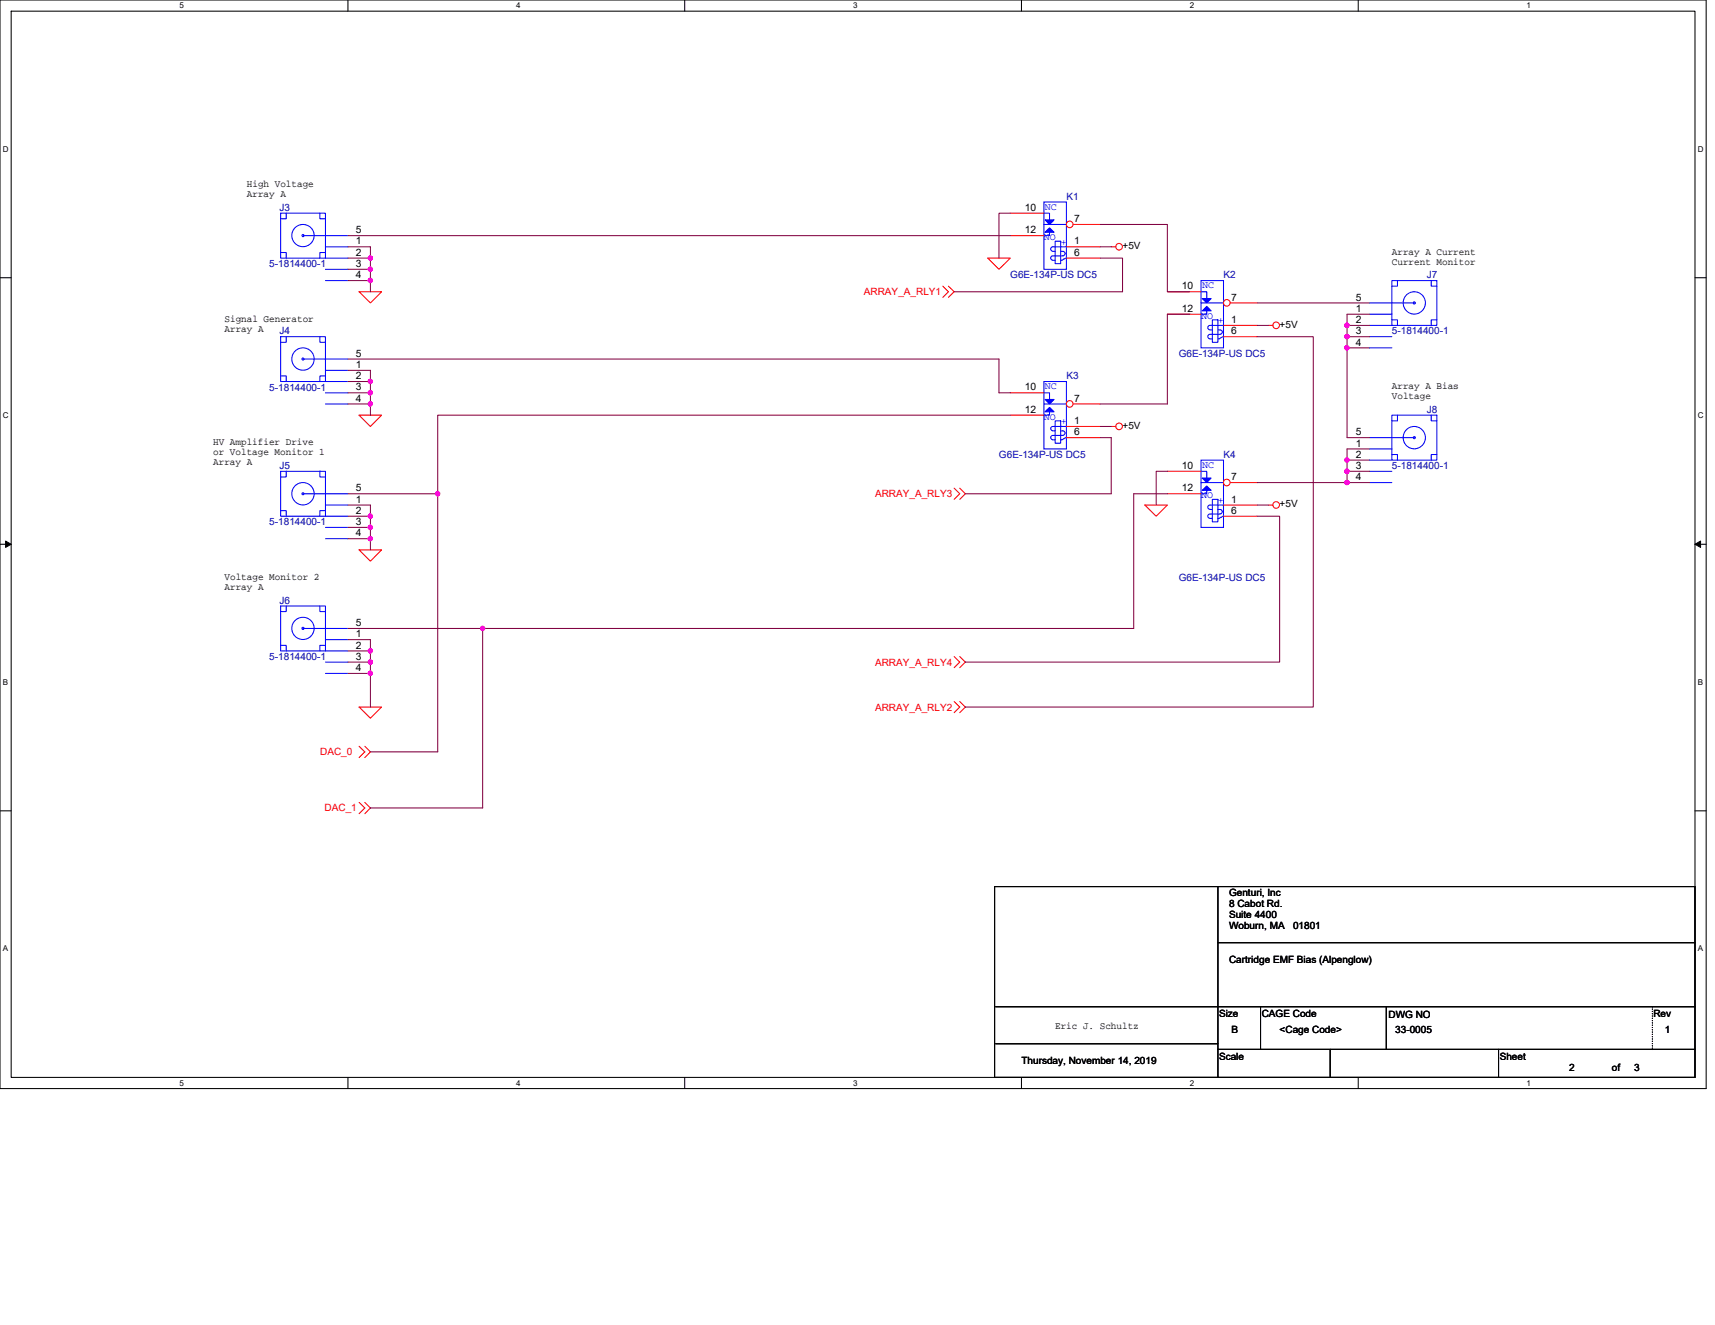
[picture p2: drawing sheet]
<svg xmlns="http://www.w3.org/2000/svg" width="279mm" height="216mm" viewBox="0 0 279 216" stroke-linecap="round" stroke-linejoin="round" font-family="sans-serif">
<path d="M0 0h278v177.4h-278zM1.8 1.8h274.3v173.8h-274.3z" fill="none" stroke="#000" stroke-width=".17"/>
<g fill="#fff">
<path d="M29.3 .2h.7v1.5h-.7z"/>
<path d="M29.3 175.7h.7v1.5h-.7z"/>
</g>
<path d="M56.7 0v1.8M56.7 175.6v1.8" fill="none" stroke="#000" stroke-width=".17"/>
<g fill="#fff">
<path d="M84.1 .2h.7v1.5h-.7z"/>
<path d="M84.1 175.7h.7v1.5h-.7z"/>
</g>
<path d="M111.5 0v1.8M111.5 175.6v1.8" fill="none" stroke="#000" stroke-width=".17"/>
<g fill="#fff">
<path d="M139 .2h.7v1.5h-.7z"/>
<path d="M139 175.7h.7v1.5h-.7z"/>
</g>
<path d="M166.4 0v1.8M166.4 175.6v1.8" fill="none" stroke="#000" stroke-width=".17"/>
<g fill="#fff">
<path d="M193.8 .2h.8v1.5h-.8z"/>
<path d="M193.8 175.7h.8v1.5h-.8z"/>
</g>
<path d="M221.3 0v1.8M221.3 175.6v1.8" fill="none" stroke="#000" stroke-width=".17"/>
<g fill="#fff">
<path d="M248.7 .2h.7v1.5h-.7z"/>
<path d="M248.7 175.7h.7v1.5h-.7z"/>
<path d="M.5 23.5h.9v1.5h-.9z"/>
<path d="M276.6 23.5h1v1.5h-1z"/>
<path d="M.5 67h.9v1.4h-.9z"/>
<path d="M276.6 67h1v1.4h-1z"/>
</g>
<path d="M0 45.3h1.8M276.1 45.3h1.9" fill="none" stroke="#000" stroke-width=".17"/>
<g fill="#fff">
<path d="M.5 110.4h.8v1.5h-.8z"/>
<path d="M276.6 110.4h.9v1.5h-.9z"/>
</g>
<path d="M0 88.7h1.8M276.1 88.7h1.9" fill="none" stroke="#000" stroke-width=".17"/>
<path d="M.9 88.2l.9 .5-.9 .5zM276.1 88.7l1-.5v1z" fill="#000" stroke="#000" stroke-width=".16"/>
<g fill="#fff">
<path d="M.5 153.8h.8v1.5h-.8z"/>
<path d="M276.6 153.8h.9v1.5h-.9z"/>
</g>
<path d="M0 132.1h1.8M276.1 132.1h1.9M162 144.5h114.1v31.1h-114.1zM198.4 153.6h77.7M198.4 144.5v31.1M162.2 170.1h36.2M162.2 164h113.9M198.4 171h77.7M205.4 164v7M216.7 171v4.6M225.8 164v7M244.1 171v4.6" fill="none" stroke="#000" stroke-width=".17"/>
<g fill="none" stroke="#f00" stroke-width=".17">
<path d="M58.5 47.5h3.7l-1.9 1.9zM153.6 46.6l.9 .9-.9 1M154.5 46.6l.9 .9-.9 1M160.9 42.1h3.7l-1.8 1.8zM181 40.2h.8M206.7 53h.7M223.1 51.2h.1M223.1 53h.1M223.1 54.9h.1M223.1 56.7h.1M223.1 49.4h.1M58.5 67.6h3.7l-1.9 1.9z"/>
<path d="M155.4 79.5l1 1-1 .9M156.4 79.5l.9 1-.9 .9M181 69.5h.8M58.5 89.6h3.7l-1.9 1.8zM186.5 82.3h3.7l-1.8 1.8zM206.7 82.3h.7M58.5 115.2h3.7l-1.9 1.8zM155.4 114.3l1 .9-1 .9M155.4 107l1 .9-1 .9M156.4 114.3l.9 .9-.9 .9M156.4 107l.9 .9-.9 .9M58.5 121.6l.9 .9-.9 .9"/>
<path d="M58.5 130.7l.9 1-.9 .9M59.4 121.6l.9 .9-.9 .9M59.4 130.7l.9 1-.9 .9"/>
<circle cx="182.3" cy="40.2" r=".54"/>
<circle cx="207.9" cy="53" r=".54"/>
<circle cx="182.3" cy="69.5" r=".54"/>
<circle cx="207.9" cy="82.3" r=".54"/>
</g>
<path d="M269.2 164v7M269.2 171h.1" fill="none" stroke="#000" stroke-width=".17" stroke-dasharray="0 .3"/>
<g fill="none" stroke="#00f" stroke-width=".17">
<path d="M170.1 32.9h3.6v11h-3.6zM170.1 36.6h3.6M170.1 34.7h.9v1.1M171 37.8v.6h-.9M171.9 39.3h.9v3.7h-.9zM171.5 40.2a.36 .36 0 0 0-.3 .4 .36 .36 0 0 0 .3 .3M171.5 41.7a.35 .35 0 0 0-.3 .3 .35 .35 0 0 0 .3 .4M171.5 40.2h2.2M171.5 41.7h1.7M171.5 41h.4M171.5 42.4h.4M172.8 41h.4a.36 .36 0 0 1 .3 .3 .36 .36 0 0 1-.3 .4"/>
<path d="M173.3 42.2l-.3 .2h-.2M173.7 42.1l-.3 .1M223.1 49.4h7.3M223.1 51.2h3.7M223.1 53h3.7M223.1 54.9h3.7M223.1 56.7h3.7M226.8 52.1h.9v.9M226.8 45.7h7.3v7.3h-7.3zM227.7 45.7v.9h-.9M230.3 49.2h.2v.3h-.2zM233.2 45.7v.9h.9"/>
<path d="M234.1 52.1h-.9v.9"/>
<circle cx="230.4" cy="49.4" r="1.82"/>
</g>
<g fill="#00f" stroke="#00f" stroke-width=".17">
<path d="M170.2 37.8l.8-.7 .7 .7z" fill-rule="evenodd"/>
<path d="M170.2 35.8h1.5l-.7 .8z" fill-rule="evenodd"/>
</g>
<circle cx="174.3" cy="36.6" r=".54" fill="#fff" stroke="#f00" stroke-width=".17"/>
<g fill="none" stroke="#f00" stroke-width=".17">
<path d="M164.6 34.7h5.5M164.6 38.4h5.5M174.8 36.6h4.4M56.7 58.5h.1M173.7 40.2h5.5M173.7 42.1h5.5M56.7 60.3h.1M56.7 62.2h.1M56.7 64h.1M56.7 65.8h.1M223.1 73.2h.1M223.1 75h.1"/>
<path d="M223.1 76.8h.1M223.1 78.6h.1M223.1 71.3h.1"/>
</g>
<g fill="none" stroke="#00f" stroke-width=".17">
<path d="M45.7 54.9h7.3v7.3h-7.3zM46.6 54.9v.9h-.9M49.4 58.5h7.3M52.1 54.9v.9h.9M45.7 61.3h.9v.9M53 61.3h-.9v.9M53 60.3h3.7M53 62.2h3.7M53 64h3.7M53 65.8h3.7M170.1 62.2h3.6v11h-3.6zM170.1 65.8h3.6"/>
<path d="M170.1 64h.9v1.1M171 67.1v.5h-.9M171.5 69.5a.35 .35 0 0 0-.3 .3 .35 .35 0 0 0 .3 .4M171.5 71a.35 .35 0 0 0-.3 .3 .35 .35 0 0 0 .3 .3M171.5 69.5h2.2M171.5 70.2h.4M171.5 71.7h.4M171.9 68.6h.9v3.6h-.9zM172.8 70.2h.4a.36 .36 0 0 1 .3 .4 .36 .36 0 0 1-.3 .3l-1.7 .1M172.8 71.7h.2M173.3 71.5l-.3 .1M173.7 71.3l-.3 .2"/>
<path d="M223.1 71.3h7.3M223.1 73.2h3.7M223.1 75h3.7M223.1 76.8h3.7M223.1 78.6h3.7M226.8 74.1h.9v.9M226.8 67.6h7.3v7.4h-7.3zM227.7 67.6v1h-.9M230.3 71.2h.2v.2h-.2zM233.2 67.6v1h.9M234.1 74.1h-.9v.9"/>
<circle cx="49.4" cy="58.5" r="1.82"/>
<circle cx="49.4" cy="58.5" r=".17"/>
<circle cx="230.4" cy="71.3" r="1.82"/>
</g>
<g fill="#00f" stroke="#00f" stroke-width=".17">
<path d="M170.2 67.1l.8-.7 .7 .7z" fill-rule="evenodd"/>
<path d="M170.2 65.1h1.5l-.7 .7z" fill-rule="evenodd"/>
</g>
<circle cx="174.3" cy="65.8" r=".54" fill="#fff" stroke="#f00" stroke-width=".17"/>
<path d="M164.6 64h5.5M164.6 67.6h5.5M173.7 69.5h5.5M173.7 71.3h5.5M174.8 65.8h4.4M56.7 82.3h.1M56.7 84.1h.1M56.7 85.9h.1M56.7 87.8h.1M56.7 80.5h.1" fill="none" stroke="#f00" stroke-width=".17"/>
<g fill="none" stroke="#00f" stroke-width=".17">
<path d="M195.7 45.7h3.6v11h-3.6zM195.7 49.4h3.6M195.7 47.5h.9v1.1M196.6 50.7v.5h-.9M197.1 55.2h.4M197.5 52.1h.9v3.7h-.9zM198.4 53.8h.4a.35 .35 0 0 1 .3 .3 .35 .35 0 0 1-.3 .4M198.4 55.2h.2M198.8 54.5h-1.9a.36 .36 0 0 0-.1 .4 .36 .36 0 0 0 .3 .3M198.9 55l-.3 .2M199.3 54.9l-.3 .1M199.3 53h-2.2a.36 .36 0 0 0-.3 .4 .36 .36 0 0 0 .3 .3l.4 .1"/>
<path d="M45.7 76.8h7.3v7.3h-7.3zM46.6 76.8v.9h-.9M52.1 76.8v.9h.9M45.7 83.2h.9v.9M49.4 80.5h7.3M53 83.2h-.9v.9M53 82.3h3.7M53 84.1h3.7M53 85.9h3.7M53 87.8h3.7"/>
<circle cx="49.4" cy="80.5" r="1.82"/>
<circle cx="49.4" cy="80.5" r=".17"/>
</g>
<g fill="#00f" stroke="#00f" stroke-width=".17">
<path d="M195.9 50.7l.7-.8 .7 .8z" fill-rule="evenodd"/>
<path d="M195.9 48.6h1.4l-.7 .8z" fill-rule="evenodd"/>
</g>
<circle cx="199.9" cy="49.3" r=".54" fill="#fff" stroke="#f00" stroke-width=".17"/>
<path d="M190.2 47.5h5.5M190.2 51.2h5.5M199.3 53h5.5M199.3 54.9h5.5M200.4 49.4h4.4M56.7 104.2h.1M56.7 106.1h.1M56.7 107.9h.1M56.7 109.7h.1M56.7 102.4h.1" fill="none" stroke="#f00" stroke-width=".17"/>
<g fill="none" stroke="#00f" stroke-width=".17">
<path d="M195.7 75h3.6v10.9h-3.6zM195.7 78.6h3.6M195.7 76.8h.9v1.1M196.6 79.9v.6h-.9M45.7 98.7h7.3v7.4h-7.3zM46.6 98.7v1h-.9M52.1 98.7v1h.9M197.5 81.4h.9v3.6h-.9zM198.4 83h.4a.36 .36 0 0 1 .3 .4 .36 .36 0 0 1-.3 .3l-1.9 .1a.35 .35 0 0 0-.1 .4 .35 .35 0 0 0 .3 .3h.4M198.9 84.3l-.5 .2M199.3 84.1l-.3 .2M199.3 82.3h-2.4a.35 .35 0 0 0-.1 .4 .35 .35 0 0 0 .3 .3h.4"/>
<path d="M45.7 105.2h.9v.9M49.2 102.3h.3v.2h-.3zM49.4 102.4h7.3M53 105.2h-.9v.9M53 104.2h3.7M53 106.1h3.7M53 107.9h3.7M53 109.7h3.7"/>
<circle cx="49.4" cy="102.4" r="1.82"/>
</g>
<g fill="#00f" stroke="#00f" stroke-width=".17">
<path d="M195.9 79.9l.7-.7 .7 .7z" fill-rule="evenodd"/>
<path d="M195.9 77.9h1.4l-.7 .7z" fill-rule="evenodd"/>
</g>
<circle cx="199.9" cy="78.6" r=".54" fill="#fff" stroke="#f00" stroke-width=".17"/>
<path d="M56.7 38.4h.1M56.7 40.2h.1M56.7 42.1h.1M56.7 43.9h.1M56.7 45.7h.1M190.2 76.8h5.5M200.4 78.6h4.4M190.2 80.5h5.5M199.3 82.3h5.5M199.3 84.1h5.5" fill="none" stroke="#f00" stroke-width=".17"/>
<g fill="none" stroke="#00f" stroke-width=".17">
<path d="M45.7 34.7h7.3v7.4h-7.3zM46.6 34.7v.9h-.9M49.2 38.3h.3v.2h-.3zM49.4 38.4h7.3M52.1 34.7v.9h.9M45.7 41.1h.9v1M53 41.1h-.9v1M53 40.2h3.7M53 42.1h3.7M53 43.9h3.7M53 45.7h3.7"/>
<circle cx="49.4" cy="38.4" r="1.82"/>
</g>
<g fill="none" stroke="#800040" stroke-width=".17">
<path d="M56.7 38.4h107.9M164.6 34.7h-1.8v7.4M179.2 36.6h11v10.9h3.6M56.7 58.5h106.1v5.5h1.8M56.7 43.9h3.6M56.7 42.1h3.6M56.7 40.2h3.6v1.9M56.7 45.7h3.6M60.3 43.9v1.8M60.3 42.1v1.8M60.3 45.7v1.8M179.2 42.1h3.7v5.4h-27.5"/>
<path d="M179.2 40.2h1.8M193.8 51.2h-3.6v14.6h-11M204.8 49.4h18.3M204.8 54.9h9.2v60.3h-56.7M204.8 53h1.9M219.5 56.7v14.6h3.6M219.5 53v1.9M219.5 54.9v1.8M219.5 56.7h3.6M219.5 53h3.6M219.5 54.9h3.6M223.1 51.2h-3.6v1.8"/>
<path d="M56.7 60.3h3.6v1.9M56.7 62.2h3.6M56.7 64h3.6M56.7 65.8h3.6M60.3 62.2v1.8M60.3 64v1.8M60.3 65.8v1.8M164.6 67.6h-93.3v12.9M179.2 71.3h1.8v9.2h-23.7M179.2 69.5h1.8M190.2 76.8h-1.8v5.5M204.8 78.6h14.7"/>
<path d="M219.5 76.8v1.8M219.5 75v1.8M219.5 78.6h3.6M219.5 76.8h3.6M219.5 75h3.6M223.1 73.2h-3.6v1.8M56.7 80.5h14.6M56.7 82.3h3.6v1.8M56.7 84.1h3.6M56.7 85.9h3.6M56.7 87.8h3.6M60.3 84.1v1.8"/>
<path d="M60.3 85.9v1.9M60.3 87.8v1.8M71.3 80.5v42h-11M190.2 80.5h-5.5v21.9h-106.1M204.8 84.1h3.7v23.8h-51.2M204.8 82.3h1.9M56.7 102.4h21.9M56.7 104.2h3.6v1.9M56.7 106.1h3.6M56.7 107.9h3.6M56.7 109.7h3.6M60.3 106.1v1.8"/>
<path d="M60.3 107.9v1.8M60.3 109.7v5.5M78.6 102.4v29.3h-18.3"/>
</g>
<g fill="#f0f" stroke="#f0f" stroke-width=".17">
<circle cx="219.4" cy="56.7" r=".36"/>
<circle cx="219.4" cy="54.8" r=".36"/>
<circle cx="219.4" cy="53" r=".36"/>
<circle cx="219.4" cy="78.6" r=".36"/>
<circle cx="219.4" cy="76.8" r=".36"/>
<circle cx="219.4" cy="75" r=".36"/>
<circle cx="60.3" cy="45.7" r=".36"/>
<circle cx="60.3" cy="43.9" r=".35"/>
<circle cx="60.3" cy="42" r=".35"/>
<circle cx="60.3" cy="62.2" r=".35"/>
<circle cx="60.3" cy="65.8" r=".35"/>
<circle cx="60.3" cy="64" r=".36"/>
<circle cx="60.3" cy="84.1" r=".35"/>
<circle cx="60.3" cy="85.9" r=".36"/>
<circle cx="60.3" cy="87.8" r=".35"/>
<circle cx="60.3" cy="107.9" r=".35"/>
<circle cx="60.3" cy="106.1" r=".35"/>
<circle cx="60.3" cy="109.7" r=".36"/>
<circle cx="71.3" cy="80.4" r=".35"/>
<circle cx="78.6" cy="102.4" r=".35"/>
</g>
<g font-size="1.7">
<text x="166.9" y="34.4">10</text>
<text x="58" y="39.8">1</text>
<text x="58" y="41.7">2</text>
<text x="58" y="38">5</text>
<text x="166.9" y="38">12</text>
<text x="175" y="36.2">7</text>
<text x="175" y="39.8">1</text>
<text x="175" y="41.7">6</text>
<text x="58" y="43.5">3</text>
<text x="58" y="45.3">4</text>
<text x="192.5" y="47.2">10</text>
<text x="192.5" y="50.8">12</text>
<text x="200.6" y="49">7</text>
<text x="200.6" y="52.6">1</text>
<text x="220.9" y="50.8">1</text>
<text x="220.9" y="52.6">2</text>
<text x="220.9" y="49">5</text>
<text x="58" y="60">1</text>
<text x="58" y="58.1">5</text>
<text x="200.6" y="54.5">6</text>
<text x="220.9" y="54.5">3</text>
<text x="220.9" y="56.3">4</text>
<text x="58" y="61.8">2</text>
<text x="58" y="63.6">3</text>
<text x="58" y="65.4">4</text>
<text x="166.9" y="63.6">10</text>
<text x="175" y="65.4">7</text>
<text x="166.9" y="67.3">12</text>
<text x="175" y="69.1">1</text>
<text x="175" y="70.9">6</text>
<text x="220.9" y="70.9">5</text>
<text x="192.5" y="76.4">10</text>
<text x="220.9" y="72.8">1</text>
<text x="220.9" y="74.6">2</text>
<text x="220.9" y="76.4">3</text>
<text x="58" y="81.9">1</text>
<text x="58" y="83.7">2</text>
<text x="58" y="80.1">5</text>
<text x="192.5" y="80.1">12</text>
<text x="200.6" y="78.3">7</text>
<text x="200.6" y="81.9">1</text>
<text x="200.6" y="83.7">6</text>
<text x="220.9" y="78.3">4</text>
<text x="58" y="85.6">3</text>
<text x="58" y="87.4">4</text>
<text x="58" y="103.8">1</text>
<text x="58" y="105.7">2</text>
<text x="58" y="107.5">3</text>
<text x="58" y="102">5</text>
<text x="58" y="109.3">4</text>
</g>
<g font-size="1.6">
<text x="40.2" y="30.5">High Voltage</text>
<text x="40.2" y="32.2">Array A</text>
<text x="182.9" y="40.6">+5V</text>
<text x="226.8" y="41.5">Array A Current</text>
<text x="226.8" y="43.1">Current Monitor</text>
<text x="36.6" y="52.5">Signal Generator</text>
<text x="208.5" y="53.4">+5V</text>
<text x="36.6" y="54.1">Array A</text>
<text x="226.8" y="63.4">Array A Bias</text>
<text x="226.8" y="65.1">Voltage</text>
<text x="182.9" y="69.9">+5V</text>
<text x="34.7" y="72.6">HV Amplifier Drive</text>
<text x="34.7" y="74.2">or Voltage Monitor 1</text>
<text x="34.7" y="75.8">Array A</text>
<text x="208.5" y="82.7">+5V</text>
<text x="36.6" y="94.5">Voltage Monitor 2</text>
<text x="36.6" y="96.2">Array A</text>
<text x="200.2" y="145.9">Genturi, Inc</text>
<text x="200.2" y="147.8">8 Cabot Rd.</text>
<text x="200.2" y="149.6">Suite 4400</text>
<text x="200.2" y="151.4">Woburn, MA</text>
<text x="210.7" y="151.4">01801</text>
<text x="200.2" y="156.9">Cartridge EMF Bias (Alpenglow)</text>
<text x="171.9" y="167.7">Eric J. Schultz</text>
<text x="198.6" y="165.7">Size</text>
<text x="205.5" y="165.7">CAGE Code</text>
<text x="226.2" y="165.9">DWG NO</text>
<text x="269.4" y="165.7">Rev</text>
<text x="166.4" y="173.4">Thursday, November 14, 2019</text>
<text x="198.6" y="172.7">Scale</text>
<text x="200.6" y="168.3">B</text>
<text x="208.5" y="168.3">&lt;Cage Code&gt;</text>
<text x="227.3" y="168.3">33-0005</text>
<text x="244.3" y="172.7">Sheet</text>
<text x="271.2" y="168.3">1</text>
<text x="255.7" y="174.5">2</text>
<text x="262.6" y="174.5">of</text>
<text x="266.3" y="174.5">3</text>
</g>
<g font-size="1.6" fill="#000080">
<text x="45.5" y="34.4">J3</text>
<text x="173.7" y="32.6">K1</text>
<text x="43.9" y="43.5">5-1814400-1</text>
<text x="164.6" y="45.4">G6E-134P-US DC5</text>
<text x="199.3" y="45.4">K2</text>
<text x="232.4" y="45.4">J7</text>
<text x="45.5" y="54.5">J4</text>
<text x="192" y="58.2">G6E-134P-US DC5</text>
<text x="226.8" y="54.5">5-1814400-1</text>
<text x="43.9" y="63.6">5-1814400-1</text>
<text x="173.7" y="61.8">K3</text>
<text x="232.4" y="67.3">J8</text>
<text x="45.5" y="76.5">J5</text>
<text x="162.8" y="74.6">G6E-134P-US DC5</text>
<text x="199.3" y="74.6">K4</text>
<text x="226.8" y="76.5">5-1814400-1</text>
<text x="43.9" y="85.6">5-1814400-1</text>
<text x="192" y="94.7">G6E-134P-US DC5</text>
<text x="45.5" y="98.4">J6</text>
<text x="43.9" y="107.5">5-1814400-1</text>
</g>
<g font-size="1.6" fill="#00f">
<text x="170.2" y="34.2">NC</text>
<text x="170.1" y="39.1">NO</text>
<text x="172.8" y="39.9">+</text>
<text x="195.9" y="47">NC</text>
<text x="195.7" y="51.9">NO</text>
<text x="198.4" y="52.6">+</text>
<text x="170.2" y="63.4">NC</text>
<text x="170.1" y="68.4">NO</text>
<text x="172.8" y="69.1">+</text>
<text x="195.9" y="76.2">NC</text>
<text x="195.7" y="81.2">NO</text>
<text x="198.4" y="81.9">+</text>
</g>
<g font-size="1.6" fill="#f00">
<text x="140.7" y="48.1">ARRAY_A_RLY1</text>
<text x="142.6" y="81">ARRAY_A_RLY3</text>
<text x="142.6" y="108.5">ARRAY_A_RLY4</text>
<text x="142.6" y="115.8">ARRAY_A_RLY2</text>
<text x="52.2" y="123.1">DAC_0</text>
<text x="52.9" y="132.2">DAC_1</text>
</g>
<g font-size="1.3">
<text x="29.3" y="1.4">5</text>
<text x="84.1" y="1.4">4</text>
<text x="139" y="1.4">3</text>
<text x="193.8" y="1.4">2</text>
<text x="248.7" y="1.4">1</text>
<text x=".5" y="24.7">D</text>
<text x="276.6" y="24.7">D</text>
<text x=".5" y="68.2">C</text>
<text x="276.6" y="68.2">C</text>
<text x=".5" y="111.6">B</text>
<text x="276.6" y="111.6">B</text>
<text x=".5" y="155">A</text>
<text x="276.6" y="155">A</text>
<text x="29.3" y="176.9">5</text>
<text x="84.1" y="176.9">4</text>
<text x="139" y="176.9">3</text>
<text x="193.8" y="176.9">2</text>
<text x="248.7" y="176.9">1</text>
</g>
</svg>
